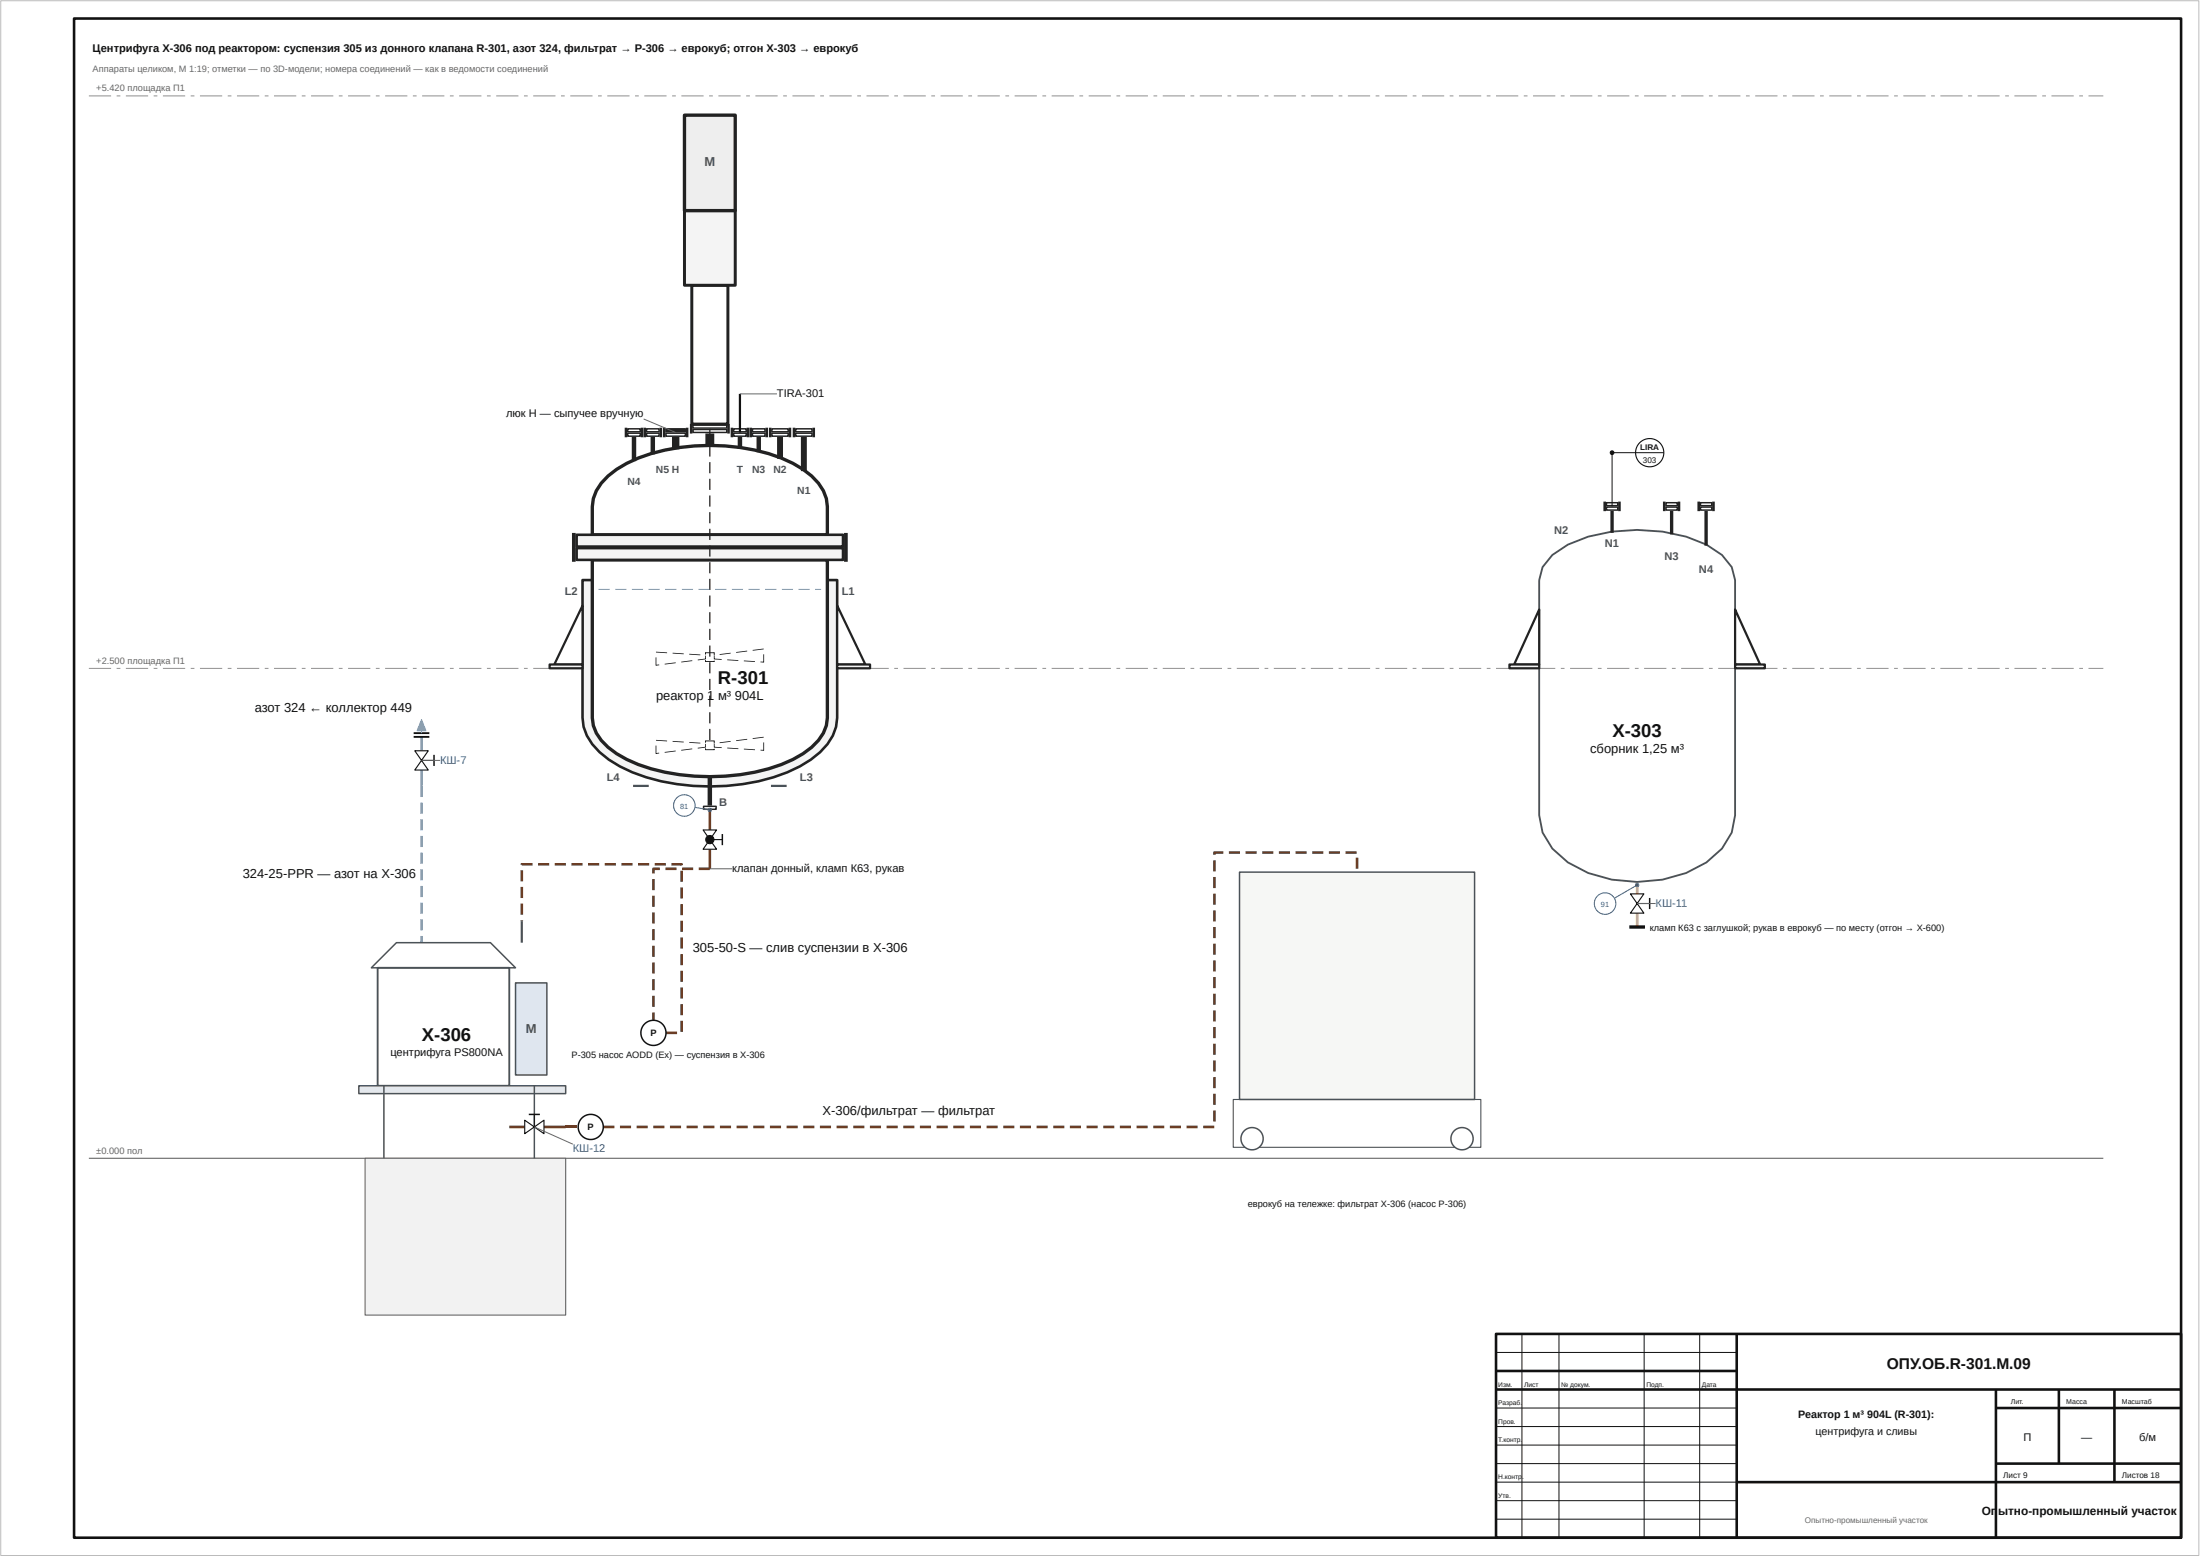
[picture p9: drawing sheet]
<svg xmlns="http://www.w3.org/2000/svg" width="594mm" height="420mm" viewBox="0 0 594 420" stroke-linecap="round" stroke-linejoin="round" font-family="sans-serif">
<path d="M469 360v55M404 370h65M404 375h185M539 375v40M539 380h50M556 375v20M571 375v25M469 400h120M539 395h50" fill="none" stroke="#111" stroke-width=".7" stroke-linecap="butt"/>
<path d="M191.7 218.6v5.4M191.7 229.2v5.3" fill="none" stroke="#6b3d25" stroke-width=".7" stroke-linecap="butt"/>
<g fill="#6b3d25">
<path d="M188.7 234.1h3v.7h-3zM184.2 234.1h3v.7h-3zM179.7 234.1h3v.7h-3zM176.2 234.2l2-.1v.7h-1.7v-.3h.3v1.2h-.7zM176.1 237.2h.7v3h-.7zM176.1 241.7h.7v3h-.7zM176.1 246.2h.7v3h-.7zM176.1 250.7h.7v3h-.7zM176.1 255.2h.7v3h-.7zM176.1 259.7h.7v3h-.7zM176.1 264.2h.7v3h-.7zM176.1 268.7h.7v3h-.7zM176.1 273.2h.7v2.2h-.7z"/>
<path d="M179.8 278.4h3v.7h-3zM183.7 275.5h.7v3h-.7zM183.7 271h.7v3h-.7zM183.7 266.5h.7v3h-.7zM183.7 262h.7v3h-.7zM183.7 257.5h.7v3h-.7zM183.7 253h.7v3h-.7zM183.7 248.5h.7v3h-.7zM183.7 244h.7v3h-.7zM183.7 239.5h.7v3h-.7zM183.7 235h.7v3h-.7zM181.3 232.9h2.8l.3 .2v.4h-.7v-.2h.4v.3h-2.8zM176.8 232.9h3v.7h-3zM172.3 232.9h3v.7h-3zM167.8 232.9h3v.7h-3zM163.3 232.9h3v.7h-3zM158.8 232.9h3v.7h-3zM154.3 232.9h3v.7h-3zM149.8 232.9h3v.7h-3zM145.3 232.9h3v.7h-3zM140.7 233l3.1-.1v.7h-2.9v-.3h.4l-.7 .1zM140.6 234.9h.7v3h-.7zM140.6 239.4h.7v3h-.7zM140.6 243.9h.7v3h-.7zM140.6 248.4h.7v.2h-.7z"/>
</g>
<path d="M113.8 198.9v3.7M113.8 207.8v4.3" fill="none" stroke="#5da4da" stroke-width=".7" stroke-linecap="butt"/>
<path d="M113.5 212.1h.7v3h-.7zM113.5 216.6h.7v3h-.7zM113.5 221.1h.7v3h-.7zM113.5 225.6h.7v3h-.7zM113.5 230.1h.7v3h-.7zM113.5 234.6h.7v3h-.7zM113.5 239.1h.7v3h-.7zM113.5 243.6h.7v3h-.7zM113.5 248.1h.7v3h-.7zM113.5 252.6h.7v1.8h-.7z" fill="#5da4da"/>
<path d="M137.5 304.1h4.2M146.9 304.1h5.9" fill="none" stroke="#6b3d25" stroke-width=".7" stroke-linecap="butt"/>
<g fill="#6b3d25">
<path d="M152.8 303.8h3v.7h-3z"/>
<path d="M162.9 303.8h3v.7h-3zM167.4 303.8h3v.7h-3zM171.9 303.8h3v.7h-3zM176.4 303.8h3v.7h-3zM180.9 303.8h3v.7h-3zM185.4 303.8h3v.7h-3zM189.9 303.8h3v.7h-3zM194.4 303.8h3v.7h-3zM198.9 303.8h3v.7h-3zM203.4 303.8h3v.7h-3zM207.9 303.8h3v.7h-3zM212.4 303.8h3v.7h-3zM216.9 303.8h3v.7h-3zM221.4 303.8h3v.7h-3zM225.9 303.8h3v.7h-3zM230.4 303.8h3v.7h-3zM234.9 303.8h3v.7h-3zM239.4 303.8h3v.7h-3zM243.9 303.8h3v.7h-3zM248.4 303.8h3v.7h-3zM252.9 303.8h3v.7h-3zM257.4 303.8h3v.7h-3zM261.9 303.8h3v.7h-3zM266.4 303.8h3v.7h-3zM270.9 303.8h3v.7h-3zM275.4 303.8h3v.7h-3zM279.9 303.8h3v.7h-3zM284.4 303.8h3v.7h-3zM288.9 303.8h3v.7h-3zM293.4 303.8h3v.7h-3zM297.9 303.8h3v.7h-3zM302.4 303.8h3v.7h-3zM306.9 303.8h3v.7h-3zM311.4 303.8h3v.7h-3zM315.9 303.8h3v.7h-3zM320.4 303.8h3v.7h-3zM324.9 303.8h3v.7h-3zM327.6 299.7h.7v3h-.7zM327.6 295.2h.7v3h-.7zM327.6 290.7h.7v3h-.7zM327.6 286.2h.7v3h-.7zM327.6 281.7h.7v3h-.7zM327.6 277.2h.7v3h-.7zM327.6 272.7h.7v3h-.7zM327.6 268.2h.7v3h-.7zM327.6 263.7h.7v3h-.7zM327.6 259.2h.7v3h-.7zM327.6 254.7h.7v3h-.7zM327.6 250.2h.7v3h-.7zM327.6 245.7h.7v3h-.7zM327.6 241.2h.7v3h-.7zM327.6 236.7h.7v3h-.7zM327.6 232.2h.7v3h-.7zM327.7 229.8l2.7-.1v.7h-2.4v-.3h.3v.6h-.7zM331.9 229.7h3v.7h-3zM336.4 229.7h3v.7h-3zM340.9 229.7h3v.7h-3zM345.4 229.7h3v.7h-3zM349.9 229.7h3v.7h-3zM354.4 229.7h3v.7h-3zM358.9 229.7h3v.7h-3zM363.4 229.7h3v.7h-3zM366.1 231.5h.7v3h-.7z"/>
</g>
<path d="M442.1 238.9v2.3M442.1 246.4v3.8" fill="none" stroke="#f0ce36" stroke-width=".7" stroke-linecap="butt"/>
<path d="M.2 .2h593.6v419.6h-593.6z" fill="none" stroke="#bbb" stroke-width=".27"/>
<path d="M20 5h569v410h-569zM404 360h185v55h-185z" fill="none" stroke="#111" stroke-width=".7" stroke-linecap="butt"/>
<path d="M411 360v55M421 360v55M444 360v55M459 360v55M404 365h65M404 380h65M404 385h65M404 390h65M404 395h65M404 400h65M404 405h65M404 410h65" fill="none" stroke="#111" stroke-width=".27"/>
<path d="M24 312.6h544" fill="none" stroke="#666" stroke-width=".3"/>
<g fill="#666">
<path d="M24 180.3h6v.2h-6zM31.5 180.3h1v.2h-1zM34 180.3h6v.2h-6zM41.5 180.3h1v.2h-1zM44 180.3h6v.2h-6zM51.5 180.3h1v.2h-1zM54 180.3h6v.2h-6zM61.5 180.3h1v.2h-1zM64 180.3h6v.2h-6zM71.5 180.3h1v.2h-1zM74 180.3h6v.2h-6zM81.5 180.3h1v.2h-1zM84 180.3h6v.2h-6zM91.5 180.3h1v.2h-1zM94 180.3h6v.2h-6zM101.5 180.3h1v.2h-1zM104 180.3h6v.2h-6zM111.5 180.3h1v.2h-1zM114 180.3h6v.2h-6zM121.5 180.3h1v.2h-1zM124 180.3h6v.2h-6zM131.5 180.3h1v.2h-1zM134 180.3h6v.2h-6zM141.5 180.3h1v.2h-1zM144 180.3h6v.2h-6zM151.5 180.3h1v.2h-1zM154 180.3h6v.2h-6zM161.5 180.3h1v.2h-1zM164 180.3h6v.2h-6zM171.5 180.3h1v.2h-1zM174 180.3h6v.2h-6zM181.5 180.3h1v.2h-1zM184 180.3h6v.2h-6zM191.5 180.3h1v.2h-1zM194 180.3h6v.2h-6zM201.5 180.3h1v.2h-1zM204 180.3h6v.2h-6zM211.5 180.3h1v.2h-1zM214 180.3h6v.2h-6zM221.5 180.3h1v.2h-1zM224 180.3h6v.2h-6zM231.5 180.3h1v.2h-1zM234 180.3h6v.2h-6zM241.5 180.3h1v.2h-1zM244 180.3h6v.2h-6zM251.5 180.3h1v.2h-1zM254 180.3h6v.2h-6zM261.5 180.3h1v.2h-1zM264 180.3h6v.2h-6zM271.5 180.3h1v.2h-1zM274 180.3h6v.2h-6zM281.5 180.3h1v.2h-1zM284 180.3h6v.2h-6zM291.5 180.3h1v.2h-1zM294 180.3h6v.2h-6zM301.5 180.3h1v.2h-1zM304 180.3h6v.2h-6zM311.5 180.3h1v.2h-1zM314 180.3h6v.2h-6zM321.5 180.3h1v.2h-1zM324 180.3h6v.2h-6zM331.5 180.3h1v.2h-1zM334 180.3h6v.2h-6zM341.5 180.3h1v.2h-1zM344 180.3h6v.2h-6zM351.5 180.3h1v.2h-1zM354 180.3h6v.2h-6zM361.5 180.3h1v.2h-1zM364 180.3h6v.2h-6zM371.5 180.3h1v.2h-1zM374 180.3h6v.2h-6zM381.5 180.3h1v.2h-1zM384 180.3h6v.2h-6zM391.5 180.3h1v.2h-1zM394 180.3h6v.2h-6zM401.5 180.3h1v.2h-1zM404 180.3h6v.2h-6zM411.5 180.3h1v.2h-1zM414 180.3h6v.2h-6zM421.5 180.3h1v.2h-1zM424 180.3h6v.2h-6zM431.5 180.3h1v.2h-1zM434 180.3h6v.2h-6zM441.5 180.3h1v.2h-1zM444 180.3h6v.2h-6zM451.5 180.3h1v.2h-1zM454 180.3h6v.2h-6zM461.5 180.3h1v.2h-1zM464 180.3h6v.2h-6zM471.5 180.3h1v.2h-1zM474 180.3h6v.2h-6zM481.5 180.3h1v.2h-1zM484 180.3h6v.2h-6zM491.5 180.3h1v.2h-1zM494 180.3h6v.2h-6zM501.5 180.3h1v.2h-1zM504 180.3h6v.2h-6zM511.5 180.3h1v.2h-1zM514 180.3h6v.2h-6zM521.5 180.3h1v.2h-1zM524 180.3h6v.2h-6zM531.5 180.3h1v.2h-1zM534 180.3h6v.2h-6zM541.5 180.3h1v.2h-1zM544 180.3h6v.2h-6zM551.5 180.3h1v.2h-1zM554 180.3h6v.2h-6zM561.5 180.3h1v.2h-1zM564 180.3h4v.2h-4z"/>
<path d="M24 25.8h6v.2h-6zM31.5 25.8h1v.2h-1zM34 25.8h6v.2h-6zM41.5 25.8h1v.2h-1zM44 25.8h6v.2h-6zM51.5 25.8h1v.2h-1zM54 25.8h6v.2h-6zM61.5 25.8h1v.2h-1zM64 25.8h6v.2h-6zM71.5 25.8h1v.2h-1zM74 25.8h6v.2h-6zM81.5 25.8h1v.2h-1zM84 25.8h6v.2h-6zM91.5 25.8h1v.2h-1zM94 25.8h6v.2h-6zM101.5 25.8h1v.2h-1zM104 25.8h6v.2h-6zM111.5 25.8h1v.2h-1zM114 25.8h6v.2h-6zM121.5 25.8h1v.2h-1zM124 25.8h6v.2h-6zM131.5 25.8h1v.2h-1zM134 25.8h6v.2h-6zM141.5 25.8h1v.2h-1zM144 25.8h6v.2h-6zM151.5 25.8h1v.2h-1zM154 25.8h6v.2h-6zM161.5 25.8h1v.2h-1zM164 25.8h6v.2h-6zM171.5 25.8h1v.2h-1zM174 25.8h6v.2h-6zM181.5 25.8h1v.2h-1zM184 25.8h6v.2h-6zM191.5 25.8h1v.2h-1zM194 25.8h6v.2h-6zM201.5 25.8h1v.2h-1zM204 25.8h6v.2h-6zM211.5 25.8h1v.2h-1zM214 25.8h6v.2h-6zM221.5 25.8h1v.2h-1zM224 25.8h6v.2h-6zM231.5 25.8h1v.2h-1zM234 25.8h6v.2h-6zM241.5 25.8h1v.2h-1zM244 25.8h6v.2h-6zM251.5 25.8h1v.2h-1zM254 25.8h6v.2h-6zM261.5 25.8h1v.2h-1zM264 25.8h6v.2h-6zM271.5 25.8h1v.2h-1zM274 25.8h6v.2h-6zM281.5 25.8h1v.2h-1zM284 25.8h6v.2h-6zM291.5 25.8h1v.2h-1zM294 25.8h6v.2h-6zM301.5 25.8h1v.2h-1zM304 25.8h6v.2h-6zM311.5 25.8h1v.2h-1zM314 25.8h6v.2h-6zM321.5 25.8h1v.2h-1zM324 25.8h6v.2h-6zM331.5 25.8h1v.2h-1zM334 25.8h6v.2h-6zM341.5 25.8h1v.2h-1zM344 25.8h6v.2h-6zM351.5 25.8h1v.2h-1zM354 25.8h6v.2h-6zM361.5 25.8h1v.2h-1zM364 25.8h6v.2h-6zM371.5 25.8h1v.2h-1zM374 25.8h6v.2h-6zM381.5 25.8h1v.2h-1zM384 25.8h6v.2h-6zM391.5 25.8h1v.2h-1zM394 25.8h6v.2h-6zM401.5 25.8h1v.2h-1zM404 25.8h6v.2h-6zM411.5 25.8h1v.2h-1zM414 25.8h6v.2h-6zM421.5 25.8h1v.2h-1zM424 25.8h6v.2h-6zM431.5 25.8h1v.2h-1zM434 25.8h6v.2h-6zM441.5 25.8h1v.2h-1zM444 25.8h6v.2h-6zM451.5 25.8h1v.2h-1zM454 25.8h6v.2h-6zM461.5 25.8h1v.2h-1zM464 25.8h6v.2h-6zM471.5 25.8h1v.2h-1zM474 25.8h6v.2h-6zM481.5 25.8h1v.2h-1zM484 25.8h6v.2h-6zM491.5 25.8h1v.2h-1zM494 25.8h6v.2h-6zM501.5 25.8h1v.2h-1zM504 25.8h6v.2h-6zM511.5 25.8h1v.2h-1zM514 25.8h6v.2h-6zM521.5 25.8h1v.2h-1zM524 25.8h6v.2h-6zM531.5 25.8h1v.2h-1zM534 25.8h6v.2h-6zM541.5 25.8h1v.2h-1zM544 25.8h6v.2h-6zM551.5 25.8h1v.2h-1zM554 25.8h6v.2h-6zM561.5 25.8h1v.2h-1zM564 25.8h4v.2h-4z"/>
</g>
<path d="M157.3 156.5h68.8v37.2a12.8 12.8 0 0 1-4.6 9.3 39.4 39.4 0 0 1-20.9 8.6 56.5 56.5 0 0 1-33.2-4.8 20.4 20.4 0 0 1-8.9-8.3l-.9-2.3-.3-2.5z" fill="#f4f4f4"/>
<path d="M157.3 156.5h68.8v37.2a12.8 12.8 0 0 1-4.6 9.3 39.4 39.4 0 0 1-20.9 8.6 56.5 56.5 0 0 1-33.2-4.8 20.4 20.4 0 0 1-8.9-8.3l-.9-2.3-.3-2.5z" fill="none" stroke="#222" stroke-width=".7" stroke-linecap="butt"/>
<path d="M159.9 151.1h63.5v42.6a10.7 10.7 0 0 1-4.2 8 37.9 37.9 0 0 1-19.3 7.4 55.7 55.7 0 0 1-30.7-4.1 18.2 18.2 0 0 1-8.2-7.2l-.8-2-.3-2.1z" fill="#fff"/>
<path d="M159.9 151.1h63.5v42.6a10.7 10.7 0 0 1-4.2 8 37.9 37.9 0 0 1-19.3 7.4 55.7 55.7 0 0 1-30.7-4.1 18.2 18.2 0 0 1-8.2-7.2l-.8-2-.3-2.1z" fill="none" stroke="#222" stroke-width=".9" stroke-linecap="butt"/>
<path d="M164.2 128.5a37 37 0 0 1 19.3-7.7 53.7 53.7 0 0 1 30.6 4.2 18.5 18.5 0 0 1 8.2 7.4l.9 2.2 .2 2.1v7.6h-63.5v-7.6a11.3 11.3 0 0 1 4.3-8.2z" fill="#fff"/>
<path d="M164.2 128.5a37 37 0 0 1 19.3-7.7 53.7 53.7 0 0 1 30.6 4.2 18.5 18.5 0 0 1 8.2 7.4l.9 2.2 .2 2.1v7.6h-63.5v-7.6a11.3 11.3 0 0 1 4.3-8.2z" fill="none" stroke="#222" stroke-width=".9" stroke-linecap="butt"/>
<path d="M155.7 144.3h72v3.2h-72z" fill="#f4f4f4"/>
<path d="M155.7 144.3h72v3.2h-72z" fill="none" stroke="#222" stroke-width=".7" stroke-linecap="butt"/>
<path d="M155.7 147.9h72v3.2h-72z" fill="#f4f4f4"/>
<path d="M155.7 147.9h72v3.2h-72z" fill="none" stroke="#222" stroke-width=".7" stroke-linecap="butt"/>
<path d="M155 143.8v7.8M228.4 143.8v7.8" fill="none" stroke="#222" stroke-width="1" stroke-linecap="butt"/>
<path d="M157.3 163.4v15.9h-7.6z" fill="#fff"/>
<path d="M157.3 163.4v15.9h-7.6z" fill="none" stroke="#222" stroke-width=".6"/>
<path d="M148.4 179.3h8.9v1.1h-8.9z" fill="#f4f4f4"/>
<path d="M148.4 179.3h8.9v1.1h-8.9z" fill="none" stroke="#222" stroke-width=".6"/>
<path d="M226.1 163.4l7.6 15.9h-7.6z" fill="#fff"/>
<path d="M226.1 163.4l7.6 15.9h-7.6z" fill="none" stroke="#222" stroke-width=".6"/>
<path d="M226.1 179.3h8.9v1.1h-8.9z" fill="#f4f4f4"/>
<path d="M226.1 179.3h8.9v1.1h-8.9z" fill="none" stroke="#222" stroke-width=".6"/>
<path d="M191.7 117v3.6" fill="none" stroke="#222" stroke-width="2.4" stroke-linecap="butt"/>
<path d="M187.1 115.9h9.2v.8h-9.2z" fill="#fff"/>
<path d="M187.1 115.9h9.2v.8h-9.2z" fill="none" stroke="#222" stroke-width=".4"/>
<path d="M187.1 114.7h9.2v.8h-9.2z" fill="#fff"/>
<path d="M187.1 114.7h9.2v.8h-9.2z" fill="none" stroke="#222" stroke-width=".4"/>
<path d="M186.7 114.4v2.6M196.7 114.4v2.6" fill="none" stroke="#222" stroke-width=".7" stroke-linecap="butt"/>
<path d="M186.8 77h9.8v37.4h-9.8z" fill="#fff"/>
<path d="M186.8 77h9.8v37.4h-9.8z" fill="none" stroke="#222" stroke-width=".8" stroke-linecap="butt"/>
<path d="M184.8 56.8h13.7v20.2h-13.7z" fill="#f4f4f4"/>
<path d="M184.8 56.8h13.7v20.2h-13.7z" fill="none" stroke="#222" stroke-width=".8" stroke-linecap="butt"/>
<path d="M184.8 31.1h13.7v25.7h-13.7z" fill="#eee"/>
<path d="M184.8 31.1h13.7v25.7h-13.7z" fill="none" stroke="#222" stroke-width=".9" stroke-linecap="butt"/>
<path d="M191.5 115.7h.4v3h-.4zM191.5 120.2h.4v3h-.4zM191.5 124.7h.4v3h-.4zM191.5 129.2h.4v3h-.4zM191.5 133.7h.4v3h-.4zM191.5 138.2h.4v3h-.4zM191.5 142.7h.4v3h-.4zM191.5 147.2h.4v3h-.4zM191.5 151.7h.4v3h-.4zM191.5 156.2h.4v3h-.4zM191.5 160.7h.4v3h-.4zM191.5 165.2h.4v3h-.4zM191.5 169.7h.4v3h-.4zM191.5 174.2h.4v3h-.4zM191.5 178.7h.4v3h-.4zM191.5 183.2h.4v3h-.4zM191.5 187.7h.4v3h-.4zM191.5 192.2h.4v3h-.4zM191.5 196.7h.4v3h-.4z" fill="#222"/>
<g fill="#1a1a1a">
<path d="M190.4 201.9h.2l-.1 .4h2.4l-.1-.2h.2v.2l-2.5 .2zM190.4 199.9l2.5-.1 .1 .8h-.2l.1-.6h-2.4l.1 .4h-.2z"/>
<path d="M177.2 199.7l3 .2-.1 .2-3-.2zM181.6 200l3 .2v.2l-3-.2zM186.1 200.3l3 .1v.3l-3-.2zM188.4 201.8l2.1-.2-.1-.8h.2v.9l-2.2 .3zM183.9 202.4l3-.4v.2l-2.9 .4zM179.5 202.9l3-.3v.2l-3 .4zM177 201.2h.3l-.2 2.1 .9-.2v.2l-.9 .1z"/>
<path d="M203.2 199.2l3-.4 .1 .3-3 .3zM198.8 199.8l3-.4v.2l-3 .4zM194.3 200.3l3-.3v.2l-3 .4zM192.8 200.7h.2l-.1 .9 2 .1v.2l-2.1-.2zM196.4 201.8l3 .2v.2l-3-.2zM200.9 202l3 .2v.3l-3-.2zM206.1 200.4h.2v2.1l-.9 .1v-.3l.8 .2z"/>
<path d="M190.4 178.1h.2l-.1 .4h2.4l-.1-.2h.2v.2l-2.5 .2zM190.4 176.1l2.5-.1 .1 .8h-.2l.1-.6h-2.4l.1 .4h-.2z"/>
<path d="M177.2 175.9l3 .2-.1 .2-3-.2zM181.6 176.2l3 .1v.3l-3-.2zM186.1 176.4l3 .2v.3l-3-.2zM188.4 178l2.1-.2-.1-.9h.2v1l-2.2 .3zM184 178.6l2.9-.4 .1 .2-3 .4zM179.5 179.1l3-.3v.2l-3 .4zM177 177.4h.3l-.2 2.1 .9-.2v.2l-.9 .1z"/>
<path d="M203.2 175.4l3-.4 .1 .2-3 .4zM198.8 176l3-.4v.2l-3 .4zM194.3 176.5l3-.3v.2l-3 .4zM192.8 176.9h.2l-.1 .9 2 .1v.2l-2.1-.2zM196.4 178l3 .2v.2l-3-.2zM200.9 178.2l3 .2v.3l-3-.2zM206.1 176.6h.2v2.1l-.9 .1v-.3l.8 .2z"/>
</g>
<path d="M161.6 158.9h3v.2h-3zM166.1 158.9h3v.2h-3zM170.6 158.9h3v.2h-3zM175.1 158.9h3v.2h-3zM179.6 158.9h3v.2h-3zM184.1 158.9h3v.2h-3zM188.6 158.9h3v.2h-3zM193.1 158.9h3v.2h-3zM197.6 158.9h3v.2h-3zM202.1 158.9h3v.2h-3zM206.6 158.9h3v.2h-3zM211.1 158.9h3v.2h-3zM215.6 158.9h3v.2h-3zM220.1 158.9h1.6v.2h-1.6z" fill="#1f5fa8"/>
<path d="M171.2 117.9v6.5" fill="none" stroke="#222" stroke-width="1.2" stroke-linecap="butt"/>
<path d="M169.5 116.9h3.4v.8h-3.4z" fill="#fff"/>
<path d="M169.5 116.9h3.4v.8h-3.4z" fill="none" stroke="#222" stroke-width=".4"/>
<path d="M169.5 115.7h3.4v.8h-3.4z" fill="#fff"/>
<path d="M169.5 115.7h3.4v.8h-3.4z" fill="none" stroke="#222" stroke-width=".4"/>
<path d="M169 115.4v2.6M173.4 115.4v2.6" fill="none" stroke="#222" stroke-width=".7" stroke-linecap="butt"/>
<path d="M176.3 117.9v4.7" fill="none" stroke="#222" stroke-width="1.2" stroke-linecap="butt"/>
<path d="M174.6 116.9h3.4v.8h-3.4z" fill="#fff"/>
<path d="M174.6 116.9h3.4v.8h-3.4z" fill="none" stroke="#222" stroke-width=".4"/>
<path d="M174.6 115.7h3.4v.8h-3.4z" fill="#fff"/>
<path d="M174.6 115.7h3.4v.8h-3.4z" fill="none" stroke="#222" stroke-width=".4"/>
<path d="M174.1 115.4v2.6M178.4 115.4v2.6" fill="none" stroke="#222" stroke-width=".7" stroke-linecap="butt"/>
<path d="M182.5 117.9v3.4" fill="none" stroke="#222" stroke-width="2" stroke-linecap="butt"/>
<path d="M179.8 116.9h5.3v.8h-5.3z" fill="#fff"/>
<path d="M179.8 116.9h5.3v.8h-5.3z" fill="none" stroke="#222" stroke-width=".4"/>
<path d="M179.8 115.7h5.3v.8h-5.3z" fill="#222"/>
<path d="M179.8 115.7h5.3v.8h-5.3z" fill="none" stroke="#222" stroke-width=".4"/>
<path d="M179.4 115.4v2.6M185.6 115.4v2.6" fill="none" stroke="#222" stroke-width=".7" stroke-linecap="butt"/>
<path d="M199.8 117.9v3.2" fill="none" stroke="#222" stroke-width="1.2" stroke-linecap="butt"/>
<path d="M198.1 116.9h3.4v.8h-3.4z" fill="#fff"/>
<path d="M198.1 116.9h3.4v.8h-3.4z" fill="none" stroke="#222" stroke-width=".4"/>
<path d="M198.1 115.7h3.4v.8h-3.4z" fill="#fff"/>
<path d="M198.1 115.7h3.4v.8h-3.4z" fill="none" stroke="#222" stroke-width=".4"/>
<path d="M197.7 115.4v2.6M202 115.4v2.6" fill="none" stroke="#222" stroke-width=".7" stroke-linecap="butt"/>
<path d="M204.9 117.9v4.1" fill="none" stroke="#222" stroke-width="1.2" stroke-linecap="butt"/>
<path d="M203.2 116.9h3.4v.8h-3.4z" fill="#fff"/>
<path d="M203.2 116.9h3.4v.8h-3.4z" fill="none" stroke="#222" stroke-width=".4"/>
<path d="M203.2 115.7h3.4v.8h-3.4z" fill="#fff"/>
<path d="M203.2 115.7h3.4v.8h-3.4z" fill="none" stroke="#222" stroke-width=".4"/>
<path d="M202.7 115.4v2.6M207 115.4v2.6" fill="none" stroke="#222" stroke-width=".7" stroke-linecap="butt"/>
<path d="M210.6 117.9v5.9" fill="none" stroke="#222" stroke-width="1.6" stroke-linecap="butt"/>
<path d="M208.4 116.9h4.4v.8h-4.4z" fill="#fff"/>
<path d="M208.4 116.9h4.4v.8h-4.4z" fill="none" stroke="#222" stroke-width=".4"/>
<path d="M208.4 115.7h4.4v.8h-4.4z" fill="#fff"/>
<path d="M208.4 115.7h4.4v.8h-4.4z" fill="none" stroke="#222" stroke-width=".4"/>
<path d="M208 115.4v2.6M213.3 115.4v2.6" fill="none" stroke="#222" stroke-width=".7" stroke-linecap="butt"/>
<path d="M217.1 117.9v9.2" fill="none" stroke="#222" stroke-width="1.6" stroke-linecap="butt"/>
<path d="M214.9 116.9h4.4v.8h-4.4z" fill="#fff"/>
<path d="M214.9 116.9h4.4v.8h-4.4z" fill="none" stroke="#222" stroke-width=".4"/>
<path d="M214.9 115.7h4.4v.8h-4.4z" fill="#fff"/>
<path d="M214.9 115.7h4.4v.8h-4.4z" fill="none" stroke="#222" stroke-width=".4"/>
<path d="M214.4 115.4v2.6M219.7 115.4v2.6" fill="none" stroke="#222" stroke-width=".7" stroke-linecap="butt"/>
<path d="M191.7 209.3v8.1" fill="none" stroke="#222" stroke-width="1.2" stroke-linecap="butt"/>
<path d="M190 217.6h3.4v.8h-3.4z" fill="#fff"/>
<path d="M190 217.6h3.4v.8h-3.4z" fill="none" stroke="#222" stroke-width=".4"/>
<path d="M419.2 149.8l4.2-2.8a46 46 0 0 1 37.4 0l4.2 2.8 2.7 3.2 .9 3.5v63.5l-.9 4.7-2.7 4.3-4.2 3.7a35.8 35.8 0 0 1-37.4 0l-4.2-3.7-2.6-4.3-.9-4.7v-63.5l.9-3.5z" fill="none" stroke="#4a5258" stroke-width=".5"/>
<path d="M415.7 164.5v14.8h-6.8z" fill="#fff"/>
<path d="M415.7 164.5v14.8h-6.8z" fill="none" stroke="#222" stroke-width=".6"/>
<path d="M407.6 179.3h8.1v1.1h-8.1z" fill="#f4f4f4"/>
<path d="M407.6 179.3h8.1v1.1h-8.1z" fill="none" stroke="#222" stroke-width=".6"/>
<path d="M468.6 164.5l6.7 14.8h-6.7z" fill="#fff"/>
<path d="M468.6 164.5l6.7 14.8h-6.7z" fill="none" stroke="#222" stroke-width=".6"/>
<path d="M468.6 179.3h8v1.1h-8z" fill="#f4f4f4"/>
<path d="M468.6 179.3h8v1.1h-8z" fill="none" stroke="#222" stroke-width=".6"/>
<path d="M98.6 312.6h54.2v42.3h-54.2z" fill="#f2f2f2"/>
<path d="M98.6 312.6h54.2v42.3h-54.2z" fill="none" stroke="#666" stroke-width=".3"/>
<path d="M102 261.2h35.5v31.8h-35.5z" fill="none" stroke="#4a5258" stroke-width=".5"/>
<path d="M100.3 261.2l6.8-6.8h25.4l6.7 6.8z" fill="none" stroke="#4a5258" stroke-width=".4"/>
<path d="M96.9 293h55.9v2.1h-55.9z" fill="#e4e8ec"/>
<path d="M96.9 293h55.9v2.1h-55.9z" fill="none" stroke="#4a5258" stroke-width=".4"/>
<path d="M139.2 265.3h8.5v24.8h-8.5z" fill="#dfe6ef"/>
<path d="M139.2 265.3h8.5v24.8h-8.5zM103.7 293v19.6M144.3 293v19.6" fill="none" stroke="#4a5258" stroke-width=".4"/>
<path d="M171 212.1h4.2M208.2 212.1h4.2M140.9 248.6v5.8" fill="none" stroke="#4a5258" stroke-width=".6"/>
<path d="M199.8 106.3v10.4" fill="none" stroke="#111" stroke-width=".6"/>
<circle cx="176.5" cy="278.7" r="3.4" fill="#fff"/>
<circle cx="176.5" cy="278.7" r="3.4" fill="none" stroke="#111" stroke-width=".4"/>
<path d="M111.7 198.9h4.2M111.7 197.9h4.2" fill="none" stroke="#111" stroke-width=".5"/>
<path d="M113.8 196.3v1.6" fill="none" stroke="#5da5da" stroke-width=".3"/>
<path d="M113.8 194.2l1.2 3h-2.4z" fill="#5da5da"/>
<path d="M113.8 194.2l1.2 3h-2.4z" fill="none" stroke="#5da5da" stroke-width=".27"/>
<circle cx="159.5" cy="304.1" r="3.4" fill="#fff"/>
<circle cx="159.5" cy="304.1" r="3.4" fill="none" stroke="#111" stroke-width=".4"/>
<path d="M334.7 235.4h63.5v61.3h-63.5z" fill="#f6f7f5"/>
<path d="M334.7 235.4h63.5v61.3h-63.5z" fill="none" stroke="#4a5258" stroke-width=".4"/>
<path d="M333 296.7h66.9v12.9h-66.9z" fill="none" stroke="#4a5258" stroke-width=".3"/>
<circle cx="338.1" cy="307.3" r="3" fill="#fff"/>
<circle cx="338.1" cy="307.3" r="3" fill="none" stroke="#4a5258" stroke-width=".4"/>
<circle cx="394.8" cy="307.3" r="3" fill="#fff"/>
<circle cx="394.8" cy="307.3" r="3" fill="none" stroke="#4a5258" stroke-width=".4"/>
<path d="M435.3 137.8v6" fill="none" stroke="#222" stroke-width=".9" stroke-linecap="butt"/>
<path d="M433.8 136.8h3.1v.9h-3.1z" fill="#fff"/>
<path d="M433.8 136.8h3.1v.9h-3.1z" fill="none" stroke="#222" stroke-width=".4"/>
<path d="M433.8 135.7h3.1v.8h-3.1z" fill="#fff"/>
<path d="M433.8 135.7h3.1v.8h-3.1z" fill="none" stroke="#222" stroke-width=".4"/>
<path d="M433.3 135.4v2.5M437.3 135.4v2.5" fill="none" stroke="#222" stroke-width=".7" stroke-linecap="butt"/>
<path d="M451.4 137.8v6.4" fill="none" stroke="#222" stroke-width=".9" stroke-linecap="butt"/>
<path d="M449.9 136.8h3v.9h-3z" fill="#fff"/>
<path d="M449.9 136.8h3v.9h-3z" fill="none" stroke="#222" stroke-width=".4"/>
<path d="M449.9 135.7h3v.8h-3z" fill="#fff"/>
<path d="M449.9 135.7h3v.8h-3z" fill="none" stroke="#222" stroke-width=".4"/>
<path d="M449.4 135.4v2.5M453.4 135.4v2.5" fill="none" stroke="#222" stroke-width=".7" stroke-linecap="butt"/>
<path d="M460.7 137.8v9.5" fill="none" stroke="#222" stroke-width=".9" stroke-linecap="butt"/>
<path d="M459.2 136.8h3.1v.9h-3.1z" fill="#fff"/>
<path d="M459.2 136.8h3.1v.9h-3.1z" fill="none" stroke="#222" stroke-width=".4"/>
<path d="M459.2 135.7h3.1v.8h-3.1z" fill="#fff"/>
<path d="M459.2 135.7h3.1v.8h-3.1z" fill="none" stroke="#222" stroke-width=".4"/>
<path d="M458.7 135.4v2.5M462.7 135.4v2.5" fill="none" stroke="#222" stroke-width=".7" stroke-linecap="butt"/>
<path d="M441.7 122.2h-6.4v14.5" fill="none" stroke="#111" stroke-width=".27"/>
<circle cx="435.3" cy="122.2" r=".5" fill="#111"/>
<circle cx="435.3" cy="122.2" r=".5" fill="none" stroke="#111" stroke-width=".27"/>
<circle cx="445.5" cy="122.2" r="3.8" fill="#fff"/>
<circle cx="445.5" cy="122.2" r="3.8" fill="none" stroke="#111" stroke-width=".3"/>
<path d="M441.7 122.2h7.6" fill="none" stroke="#111" stroke-width=".27"/>
<path d="M440 250.2h4.2" fill="none" stroke="#111" stroke-width=".9" stroke-linecap="butt"/>
<path d="M189.9 224l3.6 5.2h-3.6l3.6-5.2z" fill="#fff"/>
<path d="M189.9 224l3.6 5.2h-3.6l3.6-5.2zM191.7 226.6h3.4" fill="none" stroke="#111" stroke-width=".3"/>
<path d="M195.1 225.1v3" fill="none" stroke="#111" stroke-width=".4"/>
<circle cx="191.7" cy="226.6" r="1.1" fill="#111"/>
<circle cx="191.7" cy="226.6" r="1.1" fill="none" stroke="#111" stroke-width=".3"/>
<path d="M112 202.6l3.7 5.2h-3.7l3.7-5.2z" fill="#fff"/>
<path d="M112 202.6l3.7 5.2h-3.7l3.7-5.2zM113.8 205.2h3.4" fill="none" stroke="#111" stroke-width=".3"/>
<path d="M117.2 203.7v3" fill="none" stroke="#111" stroke-width=".4"/>
<path d="M141.7 302.3l5.2 3.7v-3.7l-5.2 3.7z" fill="#fff"/>
<path d="M141.7 302.3l5.2 3.7v-3.7l-5.2 3.7zM144.3 300.8v3.3" fill="none" stroke="#111" stroke-width=".3"/>
<path d="M142.8 300.8h3" fill="none" stroke="#111" stroke-width=".4"/>
<path d="M440.3 241.2l3.6 5.2h-3.6l3.6-5.2z" fill="#fff"/>
<path d="M440.3 241.2l3.6 5.2h-3.6l3.6-5.2zM442.1 243.8h3.4" fill="none" stroke="#111" stroke-width=".3"/>
<path d="M445.5 242.3v3" fill="none" stroke="#111" stroke-width=".4"/>
<path d="M173.8 113.1l8.7 3.6M199.8 106.3h10M113.8 205.2h5M191.7 234.5h6M442.1 243.8h5M144.3 304.1l10.4 4.7" fill="none" stroke="#666" stroke-width=".27"/>
<path d="M187.7 217.9l4 .7" fill="none" stroke="#1f5fa8" stroke-width=".27"/>
<circle cx="191.7" cy="218.6" r=".45" fill="#1f5fa8"/>
<circle cx="191.7" cy="218.6" r=".45" fill="none" stroke="#1f5fa8" stroke-width=".27"/>
<circle cx="184.8" cy="217.4" r="2.9" fill="#fff"/>
<g fill="none" stroke="#1f5fa8" stroke-width=".27">
<path d="M442.1 238.9l-6.1 3.5"/>
<circle cx="184.8" cy="217.4" r="2.9"/>
</g>
<circle cx="442.1" cy="238.9" r=".45" fill="#1f5fa8"/>
<circle cx="442.1" cy="238.9" r=".45" fill="none" stroke="#1f5fa8" stroke-width=".27"/>
<circle cx="433.4" cy="243.9" r="2.9" fill="#fff"/>
<circle cx="433.4" cy="243.9" r="2.9" fill="none" stroke="#1f5fa8" stroke-width=".27"/>
<g font-size="5" fill="#111">
<text x="193.9" y="184.6">R-301</text>
<text x="435.4" y="198.9">X-303</text>
<text x="113.9" y="280.9">X-306</text>
</g>
<text font-size="4.2" fill="#111" x="509.5" y="369.5">ОПУ.ОБ.R-301.М.09</text>
<g font-size="3.5" fill="#4a5258">
<text x="190.2" y="44.9">M</text>
<text x="142" y="278.7">M</text>
</g>
<g font-size="3.5" fill="#111">
<text x="177.2" y="188.8">реактор 1 м³</text>
<text x="198.4" y="188.8">904L</text>
<text x="68.8" y="192.3">азот 324 ← коллектор 449</text>
<text x="429.4" y="203.1">сборник 1,25 м³</text>
<text x="65.5" y="236.9">324-25-PPR — азот на X-306</text>
<text x="187.1" y="257">305-50-S — слив суспензии в X-306</text>
<text x="222.1" y="300.9">X-306/фильтрат — фильтрат</text>
</g>
<g font-size="3.2" fill="#111">
<text x="535.2" y="409">Оп</text>
<text x="539.6" y="409">ытно-промышленный участок</text>
</g>
<g font-size="3" fill="#111">
<text x="25" y="14">Центрифуга X-306 под реактором: суспензия 305 из донного клапана R-301, азот 324, фильтрат → P-306 → еврокуб; отгон X-303 → еврокуб</text>
<text x="209.8" y="107.2">TIRA-301</text>
<text x="136.6" y="112.6">люк H — сыпучее вручную</text>
<text x="197.7" y="235.4">клапан донный, кламп К63, рукав</text>
<text x="105.4" y="285.1">центрифуга PS800NA</text>
<text x="546.4" y="389">П</text>
<text x="562" y="389">—</text>
<text x="577.7" y="389">б/м</text>
</g>
<g font-size="3" fill="#4a5258">
<text x="419.7" y="144.2">N2</text>
<text x="433.4" y="147.7">N1</text>
<text x="449.5" y="151.1">N3</text>
<text x="458.8" y="154.6">N4</text>
<text x="152.5" y="160.5">L2</text>
<text x="227.3" y="160.5">L1</text>
<text x="163.9" y="210.8">L4</text>
<text x="216" y="210.8">L3</text>
<text x="194.2" y="217.4">B</text>
</g>
<g font-size="3" fill="#1f5fa8">
<text x="118.8" y="206.1">КШ-7</text>
<text x="447.1" y="244.7">КШ-11</text>
<text x="154.7" y="311">КШ-12</text>
</g>
<g font-size="2.9" fill="#111">
<text x="485.6" y="382.7">Реактор 1 м³</text>
<text x="504.2" y="382.7">904L (R-301):</text>
<text x="490.3" y="387.3">центрифуга и сливы</text>
</g>
<g font-size="2.8" fill="#4a5258">
<text x="169.4" y="130.9">N4</text>
<text x="177.1" y="127.7">N5 H</text>
<text x="199" y="127.7">T</text>
<text x="203.1" y="127.7">N3</text>
<text x="208.9" y="127.7">N2</text>
<text x="215.3" y="133.4">N1</text>
</g>
<g font-size="2.5" fill="#666">
<text x="25" y="19.5">Аппараты целиком, М 1:19; отметки — по 3D-модели; номера соединений — как в ведомости соединений</text>
<text x="26" y="24.7">+5.420 площадка П1</text>
<text x="26" y="179.2">+2.500 площадка П1</text>
<text x="26" y="311.4">±0.000 пол</text>
</g>
<g font-size="2.5" fill="#111">
<text x="445.5" y="251.2">кламп К63 с заглушкой; рукав в еврокуб — по месту (отгон → X-600)</text>
<text x="175.6" y="279.6">P</text>
<text x="154.4" y="285.5">P-305 насос AODD (Ex) — суспензия в X-306</text>
<text x="158.7" y="305">P</text>
<text x="336.9" y="325.8">еврокуб на тележке: фильтрат X-306 (насос P-306)</text>
</g>
<g font-size="2.2" fill="#111">
<text x="442.9" y="121.3">LIRA</text>
<text x="443.7" y="125">303</text>
<text x="541" y="398.8">Лист 9</text>
<text x="573" y="398.8">Листов 18</text>
</g>
<text font-size="2.2" fill="#666" x="487.4" y="411">Опытно-промышленный участок</text>
<g font-size="2" fill="#1f5fa8">
<text x="183.7" y="218.3">81</text>
<text x="432.3" y="244.8">91</text>
</g>
<g font-size="1.9" fill="#111">
<text x="543" y="378.8">Лит.</text>
<text x="558" y="378.8">Масса</text>
<text x="573" y="378.8">Масштаб</text>
</g>
<g font-size="1.8" fill="#111">
<text x="404.6" y="374.2">Изм.</text>
<text x="411.6" y="374.2">Лист</text>
<text x="421.6" y="374.2">№ докум.</text>
<text x="444.6" y="374.2">Подп.</text>
<text x="459.6" y="374.2">Дата</text>
<text x="404.6" y="379.2">Разраб.</text>
<text x="404.6" y="384.2">Пров.</text>
<text x="404.6" y="389.2">Т.контр.</text>
<text x="404.6" y="399.2">Н.контр</text>
<text x="411" y="399.2">.</text>
<text x="404.6" y="404.2">Утв.</text>
</g>
</svg>
